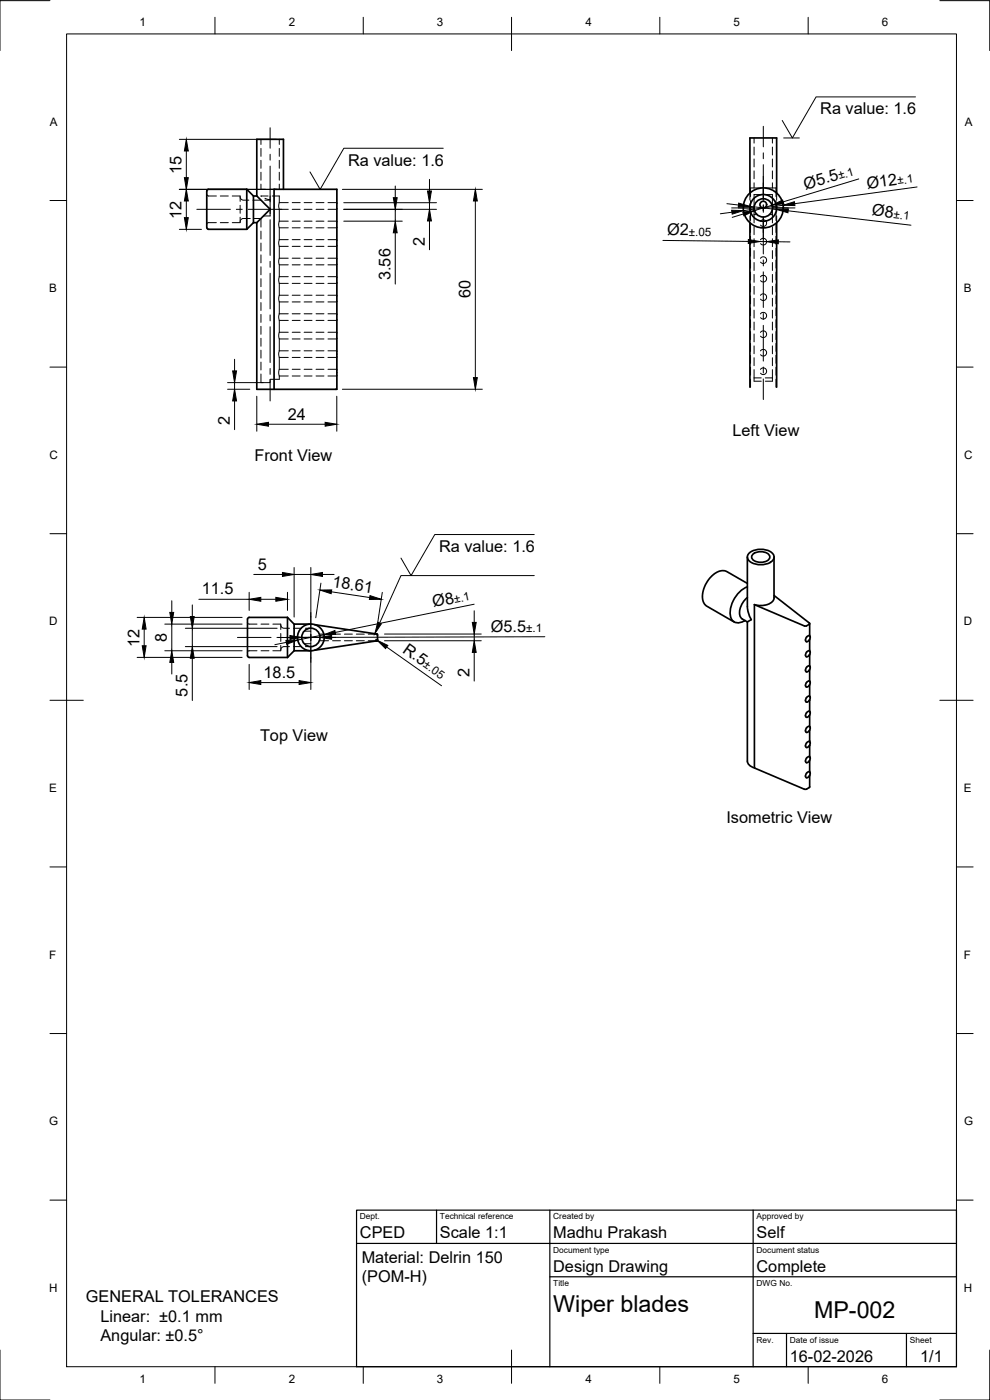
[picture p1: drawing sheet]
<svg xmlns="http://www.w3.org/2000/svg" width="297mm" height="420mm" viewBox="0 0 297 420" stroke-linecap="round" stroke-linejoin="round" font-family="sans-serif">
<!-- layer: Visible -->
<g fill="none" stroke="#000" stroke-width=".51">
<path d="M74 56.8h-11.4a1.14 1.14 0 0 0-.6 1.5v9.1a1.11 1.11 0 0 0 .6 1.4h11.4M74 56.8v12M74 56.8l2.1 2M76.1 58.8v8M76.1 58.8h.9M77 58.8l4 4-4 4M82.2 56.8h18.9v60h-18.9zM85 56.8v-15h-8v17M225 57.9v-16.5h8v16.5M76.1 66.8l-2.1 2M76.1 66.8h.9M77 66.8v50h5.2"/>
<path d="M225 66.9v49.3M233 66.9v49.3M224.2 175.1l-6.1-3.5-1.5-.3-1.5 .4-1.4 1.1-1.4 1.7-1.1 2-.4 2.8 .2 1.3 .6 .9 8.7 5.2M224.2 167.2v14.8M224.2 179.3a5.7 5.7 0 0 0-2.1 5.8l.6 .7 1.5 .8M224.2 176.1a8.7 8.7 0 0 0-4.9 9.2 2.49 2.49 0 0 0 4 1M224.8 165.9a5.6 5.6 0 0 1 7.2 .5 1.95 1.95 0 0 1-1.5 2.7 5.6 5.6 0 0 1-6-1.2 1.51 1.51 0 0 1 .3-2zM225.9 166.4a3.7 3.7 0 0 1 5 .4 1.66 1.66 0 0 1-1.8 1.9 2.91 2.91 0 0 1-3.6-1.5zM232.2 178.7l10.7 8.4-.9 .7h-.6M232.2 167.2l.1 12.2a3.7 3.7 0 0 1-4.2 2.3l-1.7-.2M74.8 197.3h11.5M86.3 185.3h-11.5a1.14 1.14 0 0 0-.5 1.5v9a1.11 1.11 0 0 0 .5 1.5"/>
<path d="M86.3 185.3v12M86.3 185.3l1.9 2M88.2 187.3v8M88.2 195.3l-1.9 2M88.2 195.3h5.1M88.2 187.3h5.1M94.4 187.5l18.8 2.8 .1 1.6M112.8 190.2l.5 .5M112.8 192.4l-18.4 2.7M113.3 191.9v.4l-.5 .1M113.3 192.3l-.5 .1M113.3 191.9l-.5 .5"/>
<path d="M223.5 186.2l-.2 .2M224.2 186.6v41.8a2.54 2.54 0 0 0 2.2 2.1M224.2 182l.3 1.7 .9 2.3-1.2 .6M226.4 181.5v49l14.9 6.4M226.4 181.5l14.9 6.4M242.2 195.5l.4-.2a.83 .83 0 0 1 .6 .8 .83 .83 0 0 1-.6 .8l-.4 .2a.83 .83 0 0 1-.6-.8 .83 .83 0 0 1 .6-.8zM242.2 191l.4-.2a.83 .83 0 0 1 .6 .8 .83 .83 0 0 1-.6 .7l-.4 .3a.83 .83 0 0 1-.6-.8 .83 .83 0 0 1 .6-.8zM242.9 187.2l.2 3.8M243 196.4l.1 3.7M243 191.9l.1 3.7M242.2 218.2l.4-.2a.83 .83 0 0 1 .6 .8 .83 .83 0 0 1-.6 .8l-.4 .2a.83 .83 0 0 1-.6-.8 .83 .83 0 0 1 .6-.8zM242.2 213.7l.4-.2a.83 .83 0 0 1 .6 .7 .83 .83 0 0 1-.6 .8l-.4 .3a.83 .83 0 0 1-.6-.8 .83 .83 0 0 1 .6-.8z"/>
<path d="M242.2 209.2l.4-.3a.83 .83 0 0 1 .6 .8 .83 .83 0 0 1-.6 .8l-.4 .2a.83 .83 0 0 1-.6-.8 .83 .83 0 0 1 .6-.7zM242.2 204.6l.4-.2a.83 .83 0 0 1 .6 .8 .83 .83 0 0 1-.6 .7l-.4 .3a.83 .83 0 0 1-.6-.8 .83 .83 0 0 1 .6-.8zM242.2 200.1l.4-.3a.83 .83 0 0 1 .6 .8 .83 .83 0 0 1-.6 .8l-.4 .2a.83 .83 0 0 1-.6-.7 .83 .83 0 0 1 .6-.8zM243 219.1l.1 3.7M243 214.5l.1 3.7M243 210l.1 3.7M243 205.5l.1 3.7M243 200.9l.1 3.7M242.2 227.3l.4-.2a.83 .83 0 0 1 .6 .8 .83 .83 0 0 1-.6 .7l-.4 .3a.83 .83 0 0 1-.6-.8 .83 .83 0 0 1 .6-.8zM242.2 231.8l.4-.2a.83 .83 0 0 1 .6 .8 .83 .83 0 0 1-.6 .8l-.4 .2a.83 .83 0 0 1-.6-.8 .83 .83 0 0 1 .6-.8zM242.2 222.8l.4-.3a.83 .83 0 0 1 .6 .8 .83 .83 0 0 1-.6 .8l-.4 .2a.83 .83 0 0 1-.6-.8 .83 .83 0 0 1 .6-.7zM243 232.7l-.1 3.6-.9 .5h-.6"/>
<path d="M243 228.2l.1 3.6M243 223.6l.1 3.7"/>
<circle cx="229" cy="62.4" r="2.75"/>
<circle cx="229" cy="62.4" r="6"/>
<circle cx="229" cy="62.4" r="4"/>
<circle cx="229" cy="61.4" r="1"/>
<circle cx="93.3" cy="191.3" r="4"/>
<circle cx="93.3" cy="191.3" r="2.75"/>
</g>
<!-- layer: Hidden -->
<g fill="none" stroke="#000" stroke-width=".3">
<path d="M62 58.3l.5 .5h2.4M66.1 58.8h2.4M69.7 58.8h2.4v1.6M72.1 59.1a1 1 0 0 0 .9 1h1.7M78.3 55.3v1.5h1.4M78.3 41.8v1.5M78.3 44.5v2.4M78.3 48.1v2.4M78.3 51.7v2.4M79.5 59.5l1.5 .4M80.5 58.8h-2.2l.1 .1M80.9 56.8h1.3"/>
<path d="M81 58.8v6h-1.9M81.7 58.8h2.1v2M83.8 41.8v1.5M83.8 44.5v2.4M83.8 48.1v2.4M83.8 51.7v2.4M83.8 55.3v1.5M225 57.9v2.1M226.3 41.4v1.5M226.3 44.1v2.4M226.3 47.7v2.4M226.3 51.3v2.4"/>
<path d="M226.3 54.9v1.5M228.4 58.4h-2.1v6M228.4 56.4h-3.2v2.6M229.6 58.4h2.2v6M229.6 56.4h2.2M231.8 56.4h1v2.6M231.8 41.4v1.5M231.8 44.1v2.4M231.8 47.7v2.4M231.8 51.3v2.4M231.8 54.9v1.5M233 57.9v2.1"/>
<path d="M64.9 66.8h-2.4l-.5 .5M66.1 66.8h2.4M72.1 65.2v1.6h-2.4M72.1 61.6v2.4M75.1 65.6h-2.1a1 1 0 0 0-.9 1M75.9 60.1h2.4M76.3 65.6h2v2.6M78.3 69.4v2.3M78.3 72.9v2.4M78.3 76.5v2.4M79.4 60.1h1.6M83.8 77.5l-.2 1 .2 1"/>
<path d="M83.8 71.9l-.2 1 .2 1M83.8 66.4l-.2 1 .2 1M83.8 60.8l-.2 1 .2 1M83.8 62.8v3.6M83.8 68.4v3.5M83.8 73.9v3.6M83.8 79.5v3.5M83.8 60.8h2.7M83.8 62.8h2.7M83.8 66.4h2.7M83.8 68.4h2.7M83.8 71.9h2.7"/>
<path d="M83.8 73.9h2.7M83.8 77.5h2.7M83.8 79.5h2.7M87.7 60.8h2.4M87.7 62.8h2.4M87.7 66.4h2.4M87.7 68.4h2.4M87.7 71.9h2.4M87.7 73.9h2.4M87.7 77.5h2.4M87.7 79.5h2.4M91.2 60.8h2.4"/>
<path d="M91.2 62.8h2.4M91.2 66.4h2.4M91.2 68.4h2.4M91.2 71.9h2.4M91.2 73.9h2.4M91.2 77.5h2.4M91.2 79.5h2.4M94.8 60.8h2.4M94.8 62.8h2.4M94.8 66.4h2.4M94.8 68.4h2.4M94.8 71.9h2.4"/>
<path d="M94.8 73.9h2.4M94.8 77.5h2.4M94.8 79.5h2.4M98.4 60.8h2.7M98.4 62.8h2.7M98.4 66.4h2.7M98.4 68.4h2.7M98.4 71.9h2.7M98.4 73.9h2.7M98.4 77.5h2.7M98.4 79.5h2.7M225 61.2v2.4"/>
<path d="M225 64.8v2.1M225.2 60.2v2.4M225.2 63.8v2.4M225.2 67.4v2.3M225.2 70.9v2.4M225.2 74.5v2.4M225.2 78.1v2.4M226.3 64.4h.8M226.3 64.4v2.5M226.3 68.1v2.3M226.3 71.6v2.4M226.3 75.2v2.4"/>
<path d="M226.3 78.8v2.4M228.2 77.5a.99 .99 0 0 1 1.5-.2 .99 .99 0 0 1 0 1.5 .99 .99 0 0 1-1.5-.1M228.2 72a1 1 0 0 1 1.5-.2 1 1 0 0 1 0 1.5 1 1 0 0 1-1.5-.2M228.2 66.4a.99 .99 0 0 1 1.5-.2 .99 .99 0 0 1 0 1.5 .99 .99 0 0 1-1.5-.2M230.9 64.4h.9M231.8 64.4v2.5M231.8 68.1v2.3M231.8 71.6v2.4M231.8 75.2v2.4M231.8 78.8v2.4M232.8 60.2v2.4M232.8 63.8v2.4"/>
<path d="M232.8 67.4v2.3M232.8 70.9v2.4M232.8 74.5v2.4M232.8 78.1v2.4M233 61.2v2.4M233 64.8v2.1M78.3 80.1v2.4M78.3 83.7v2.3M78.3 87.2v2.4M78.3 90.8v2.4M78.3 94.4v2.4M78.3 97.9v2.4"/>
<path d="M83.8 99.7l-.2 1 .2 1M83.8 94.2l-.2 1 .2 1M83.8 88.6l-.2 1 .2 1M83.8 83l-.2 1.1 .2 .9M83.8 85v3.6M83.8 90.6v3.6M83.8 96.2v3.5M83.8 83h2.7M83.8 85h2.7M83.8 88.6h2.7M83.8 90.6h2.7M83.8 94.2h2.7"/>
<path d="M83.8 96.2h2.7M83.8 99.7h2.7M87.7 83h2.4M87.7 85h2.4M87.7 88.6h2.4M87.7 90.6h2.4M87.7 94.2h2.4M87.7 96.2h2.4M87.7 99.7h2.4M91.2 83h2.4M91.2 85h2.4M91.2 88.6h2.4"/>
<path d="M91.2 90.6h2.4M91.2 94.2h2.4M91.2 96.2h2.4M91.2 99.7h2.4M94.8 83h2.4M94.8 85h2.4M94.8 88.6h2.4M94.8 90.6h2.4M94.8 94.2h2.4M94.8 96.2h2.4M94.8 99.7h2.4M98.4 83h2.7"/>
<path d="M98.4 85h2.7M98.4 88.6h2.7M98.4 90.6h2.7M98.4 94.2h2.7M98.4 96.2h2.7M98.4 99.7h2.7M225.2 81.6v2.4M225.2 85.2v2.4M225.2 88.8v2.4M225.2 92.4v2.3M225.2 95.9v2.4M225.2 99.5v2.4"/>
<path d="M226.3 82.4v2.3M226.3 85.9v2.4M226.3 89.5v2.4M226.3 93.1v2.4M226.3 96.6v2.4M228.2 99.8a.99 .99 0 0 1 1.5-.3 .99 .99 0 0 1 0 1.5 .99 .99 0 0 1-1.5-.1M228.2 94.2a1 1 0 0 1 1.5-.2 1 1 0 0 1 0 1.5 1 1 0 0 1-1.5-.2M228.2 88.6a.99 .99 0 0 1 1.5-.2 .99 .99 0 0 1 0 1.5 .99 .99 0 0 1-1.5-.1M228.2 83.1a1 1 0 0 1 1.5-.2 1 1 0 0 1 0 1.5 1 1 0 0 1-1.5-.2M231.8 82.4v2.3M231.8 85.9v2.4M231.8 89.5v2.4"/>
<path d="M231.8 93.1v2.4M231.8 96.6v2.4M232.8 81.6v2.4M232.8 85.2v2.4M232.8 88.8v2.4M232.8 92.4v2.3M232.8 95.9v2.4M232.8 99.5v2.4M78.3 112.2v2.6h2.7v-1h2.8v-1M78.3 101.5v2.4M78.3 105.1v2.4M78.3 108.7v2.3"/>
<path d="M83.8 110.8l-.2 1 .2 1M83.8 105.3l-.2 1 .2 1M83.8 101.7v3.6M83.8 107.3v3.5M83.8 101.7h2.7M83.8 105.3h2.7M83.8 107.3h2.7M83.8 110.8h2.7M83.8 112.8h2.7M87.7 101.7h2.4M87.7 105.3h2.4M87.7 107.3h2.4"/>
<path d="M87.7 110.8h2.4M87.7 112.8h2.4M91.2 101.7h2.4M91.2 105.3h2.4M91.2 107.3h2.4M91.2 110.8h2.4M91.2 112.8h2.4M94.8 101.7h2.4M94.8 105.3h2.4M94.8 107.3h2.4M94.8 110.8h2.4M94.8 112.8h2.4"/>
<path d="M98.4 101.7h2.7M98.4 105.3h2.7M98.4 107.3h2.7M98.4 110.8h2.7M98.4 112.8h2.7M225.2 103.1v2.4M225.2 106.7v2.3M225.2 110.2v2.4M225.2 113.8v2.4M226.3 110.9v3.5h2.1M226.3 113.4h2.1M226.3 100.2v2.4"/>
<path d="M226.3 103.8v2.4M226.3 107.4v2.3M228.2 110.9a.99 .99 0 0 1 1.5-.2 .99 .99 0 0 1 0 1.4 .99 .99 0 0 1-1.5-.1M228.2 105.3a1 1 0 0 1 1.5-.2 1 1 0 0 1 0 1.5 1 1 0 0 1-1.5-.2M229.6 113.4h2.2M231.8 110.9v3.5h-2.2M231.8 100.2v2.4M231.8 103.8v2.4M231.8 107.4v2.3M232.8 103.1v2.4M232.8 106.7v2.3M232.8 110.2v2.4"/>
<path d="M232.8 113.8v2.4M74.3 186.8l.5 .5h2.3M77.1 195.3h-2.4l-.4 .5M78.3 195.3h2.4M78.3 187.3h2.4M81.9 187.3h2.3v1.6M84.2 193.7v1.6h-2.3M84.2 190.1v2.4M84.2 187.6a1 1 0 0 0 1.1 1h1.6M86.9 194.1h-1.6a1.01 1.01 0 0 0-1.1 1M88.1 188.6h2.3M88.1 194.1h2.3"/>
<path d="M90.5 191.3h2.8M91.2 189.4h2.1M91.2 193.2h2.1M91.6 188.6h1.7v5.5h-1.7M95.8 190.3h2.8M95.8 192.3h2.8M99.8 190.3h2.4M99.8 192.3h2.4M103.3 190.3h2.4M103.3 192.3h2.4M106.9 190.3h2.4M106.9 192.3h2.4"/>
<path d="M110.5 190.3h2.8M110.5 192.3h2.8"/>
</g>
<!-- layer: BORDER -->
<g fill="none" stroke="#000" stroke-width=".3">
<path d="M15 .2h-15v15M20 10.2h267v400h-267zM64.5 5.2v5M109 5.2v5M153.5 5.2v10M198 5.2v5M242.5 5.2v5M282 .2h15v15M15 60.2h5M287 60.2h5M15 110.2h5M287 110.2h5"/>
<path d="M15 160.2h5M287 160.2h5M15 210.2h10M282 210.2h10M15 260.2h5M287 260.2h5M15 310.2h5M287 310.2h5M15 360.2h5M287 360.2h5M0 405.2v15h15M64.5 410.2v5"/>
<path d="M109 410.2v5M153.5 405.2v10M198 410.2v5M242.5 410.2v5M297 405.2v15h-15"/>
</g>
<!-- layer: TITLEBLOCK -->
<path d="M107 363.2h180v47h-180zM107 373.2h180M131 363.2v10M165 363.2v47M226 363.2v47M165 383.2h122M226 400.2h61M236 400.2v10M272 400.2v10" fill="none" stroke="#000" stroke-width=".36"/>
<!-- layer: Smart Centers -->
<g fill="none" stroke="#000" stroke-width=".3">
<path d="M81 38.3v6.2M229 37.9v6.2M81 46.3v1.8M81 49.8v10.8M229 45.9v1.7M229 49.4v10.8M59.1 62.8h10M70.9 62.8h1.8M74.5 62.8h10.1M81 62.4v1.7M81 65.9v10.7M81 78.4v1.8"/>
<path d="M219.5 62.4h6.8M228.1 62.4h1.8M229 61.5v2.2M229 65.1v11.1M229 78v1.8M231.7 62.4h6.8M81 82v10.7M81 94.5v1.8M81 98.1v10.7M229 81.6v10.7M229 94.1v1.8M229 97.6v10.8"/>
<path d="M81 110.6v1.8M81 114.2v6.1M229 110.2v1.7M229 113.7v6.2M71.2 191.3h10.1M83.1 191.3h1.8M85.7 191.3h15.1M93.3 183.8v4.8M93.3 190.4v1.8M93.3 194v4.8"/>
</g>
<!-- layer: FD_Dimensions -->
<g fill="none" stroke="#000" stroke-width=".3">
<path d="M53.8 56.8h29.2M53.8 41.8h29.2M55.9 45.3v8M102.7 56.8h42M118.6 55.8v3.5M128.9 53.8v3.5M257.7 53.7l-22.7 6.9M275.2 56.1l-36.8 5M53.8 68.8h6.7M55.9 60.3v5M103.1 60.8h27.9M103.1 62.8h27.9"/>
<path d="M103.1 66.4h17.6M118.6 62.8v3.6M118.6 69.9v15.4M128.9 60.8v2M128.9 66.3v8.7M142.6 60.3v53M198.9 72.2l25.6 .3M218.1 61.1l3.5 .4M219.6 63.7l-3.5 .5M223 64.2l-3.3 1M225 61.9l8 1M228 72.5h2"/>
<path d="M231.6 61.6l-5.2 1.6M233.5 72.6h3.5M235 61.6l-11.9 1.6M236.5 63.3l36.8 4.3M68.3 116.8h6.7M68.3 114.8h10.7M70.4 107.8v3.5M70.4 114.8v2M77 118.9v10.5M101 118.9v10.5M102.7 116.8h42M70.4 120.3v8.6"/>
<path d="M80.6 127.3h17M59.7 179.9h15.1M74.8 177.8v5.4M76.1 172.4h8.7M78.3 179.9h4.5M86.3 177.8v5.4M88.2 170.3v14.9M88.2 172.4h5.1M93.3 170.3v14.9M96.3 175l-1.6 10.4M96.8 172.4h3.4M99.4 177.6l11.5 1.7"/>
<path d="M114.7 177.8l-1.6 10.4M41.1 185.3h31.5M41.1 197.3h31.5M43.3 188.8v5M49.4 187.3h23.2M49.4 195.3h23.2M51.5 180.3v3.5M51.5 187.3v8M51.5 198.8v3.5M55.6 188.6h27.5M55.6 194.1h27.5M57.7 181.5v3.5"/>
<path d="M57.7 188.6v5.5M57.7 197.5v12.7M74.8 199.4v7.5M83.5 191.3h3.5M85.9 192.8l-3.4 .7M93.3 197.4v9.5M96 191.3h-5.5M97.2 190.5l-7.9 1.6M112.8 191.9l.4 .3M115.4 190.3h29M115.4 192.3h29M116 194.2l16.5 11.6"/>
<path d="M142.3 181.3l-41.7 8.5M142.3 183.3v3.5M142.3 190.3v2M142.3 195.8v8.6M163.5 191.1l-64 .2M78.3 204.9h11.4"/>
</g>
<g fill="#000" stroke="#000" stroke-width=".3">
<path d="M55.9 41.8l.6 3.5h-1.2zM55.3 53.3h1.2l-.6 3.5zM118 59.3h1.2l-.6 3.5zM128.3 57.3h1.1l-.5 3.5zM55.9 56.8l.6 3.5h-1.2zM55.3 65.3h1.2l-.6 3.5zM118.6 66.4l.6 3.5h-1.2zM128.9 62.8l.5 3.5h-1.1zM142.6 56.8l.6 3.5h-1.2zM219.5 63.1l3.6 .1-3.4 1.1zM221.6 61l3.4 .9-3.5 .2zM222.9 63.6l3.5-.4-3.2 1.6z"/>
<path d="M224.5 71.9l3.5 .6-3.5 .5zM230 72.5l3.5-.5v1.2zM231.6 61.6l3.2-1.6 .4 1.2zM233 62.9l3.5-.2-.1 1.2zM235 61.6l3.4-1.1 .1 1.2zM69.8 111.3h1.2l-.6 3.5zM142 113.3h1.2l-.6 3.5zM70.4 116.8l.6 3.5h-1.2zM77 127.3l3.6-.6v1.2zM97.6 126.7l3.4 .6-3.4 .6zM74.8 179.9l3.5-.6v1.1zM82.8 179.3l3.5 .6-3.5 .5z"/>
<path d="M84.8 171.8l3.4 .6-3.4 .6zM93.3 172.4l3.5-.6v1.2zM96 177.1l3.5-.1-.1 1.2zM111 178.8l3.4 1.1h-3.6zM43.3 185.3l.5 3.5h-1.1zM42.7 193.8h1.1l-.5 3.5zM50.9 183.8h1.2l-.6 3.5zM51.5 195.3l.6 3.5h-1.2zM57.1 185h1.2l-.6 3.6zM57.7 194.1l.6 3.4h-1.2zM85.8 192.2l3.5-.1-3.3 1.3zM87 190.7l3.5 .6-3.5 .6z"/>
<path d="M96 191.3l3.5-.6v1.2zM97.2 190.5l3.3-1.3 .2 1.2zM113.2 192.2l3.2 1.5-.7 .9zM141.7 186.8h1.2l-.6 3.5zM142.3 192.3l.6 3.5h-1.2zM74.8 204.9l3.5-.6v1.1zM89.7 204.3l3.6 .6-3.6 .5z"/>
</g>
<path d="M274.7 29.1h-29.8l-7.2 12.3-3-5.2M133 44.5h-29.8l-7.1 12.3-3.1-5.2M235.1 41.4h4.7M160.3 172.7h-40l-6.4 14.3M160.3 160.4h-29.8l-7.2 12.3-3-5.2" fill="none" stroke="#000" stroke-width=".3"/>
<path d="M113.4 186.8l1 .4-1.9 3z" fill="#000" stroke="#000" stroke-width=".3"/>
<g font-size="7">
<text x="166" y="393.7">Wiper blades</text>
<text x="244.2" y="395.4">MP-002</text>
</g>
<g font-size="4.9">
<text x="246.1" y="34.3">Ra value: 1.6</text>
<text x="54.4" y="52.2" transform="rotate(-90 54.4 52.2)">15</text>
<text x="104.4" y="49.8">Ra value: 1.6</text>
<text x="241.7" y="56.9" transform="rotate(-17 241.7 56.9)">Ø5.5</text>
<text x="260.3" y="56.6" transform="rotate(-8 260.3 56.6)">Ø12</text>
<text x="54.5" y="65.7" transform="rotate(-90 54.5 65.7)">12</text>
<text x="261.5" y="64.6" transform="rotate(7 261.5 64.6)">Ø8</text>
<text x="200.1" y="70.6" transform="rotate(1 200.1 70.6)">Ø2</text>
<text x="127.4" y="73.7" transform="rotate(-90 127.4 73.7)">2</text>
<text x="117.1" y="84.1" transform="rotate(-90 117.1 84.1)">3.56</text>
<text x="141.2" y="89.5" transform="rotate(-90 141.2 89.5)">60</text>
<text x="86.4" y="125.9">24</text>
<text x="69" y="127.7" transform="rotate(-90 69 127.7)">2</text>
<text x="219.8" y="130.8">Left View</text>
<text x="76.4" y="138.3">Front View</text>
<text x="131.7" y="165.7">Ra value: 1.6</text>
<text x="77.3" y="170.9">5</text>
<text x="60.5" y="178.4">11.5</text>
<text x="99.5" y="176.1" transform="rotate(8 99.5 176.1)">18.61</text>
<text x="130.1" y="182.2" transform="rotate(-11 130.1 182.2)">Ø8</text>
<text x="147.3" y="189.6">Ø5.5</text>
<text x="41.8" y="194.2" transform="rotate(-90 41.8 194.2)">12</text>
<text x="50.1" y="192.6" transform="rotate(-90 50.1 192.6)">8</text>
<text x="120.5" y="195.6" transform="rotate(35 120.5 195.6)">R.5</text>
<text x="79.1" y="203.4">18.5</text>
<text x="140.9" y="203.2" transform="rotate(-90 140.9 203.2)">2</text>
<text x="56.2" y="209" transform="rotate(-90 56.2 209)">5.5</text>
<text x="78" y="222.3">Top View</text>
<text x="218" y="246.9">Isometric View</text>
<text x="108" y="371.7">CPED</text>
<text x="132" y="371.7">Scale 1:1</text>
<text x="166" y="371.7">Madhu Prakash</text>
<text x="227" y="371.7">Self</text>
<text x="108.5" y="379">Material: Delrin 150</text>
<text x="166" y="381.7">Design Drawing</text>
<text x="227" y="381.7">Complete</text>
<text x="108.6" y="384.9">(POM-H)</text>
<text x="25.8" y="390.8">GENERAL TOLERANCES</text>
<text x="30.1" y="396.6">Linear: ±0.1 mm</text>
<text x="30.1" y="402.5">Angular: ±0.5°</text>
<text x="237" y="408.7">16-02-2026</text>
<text x="276.1" y="408.8">1/1</text>
</g>
<g font-size="3.5">
<text x="41.9" y="7.7">1</text>
<text x="86.6" y="7.7">2</text>
<text x="131.1" y="7.7">3</text>
<text x="175.7" y="7.7">4</text>
<text x="220.1" y="7.7">5</text>
<text x="264.6" y="7.7">6</text>
<text x="15" y="37.7">A</text>
<text x="289.5" y="37.7">A</text>
<text x="251.9" y="53.8" transform="rotate(-17 251.9 53.8)">±.1</text>
<text x="269.4" y="55.4" transform="rotate(-8 269.4 55.4)">±.1</text>
<text x="268" y="65.4" transform="rotate(7 268 65.4)">±.1</text>
<text x="206.7" y="70.7" transform="rotate(1 206.7 70.7)">±.05</text>
<text x="14.7" y="87.7">B</text>
<text x="289.2" y="87.7">B</text>
<text x="14.8" y="137.7">C</text>
<text x="289.3" y="137.7">C</text>
<text x="136.5" y="180.9" transform="rotate(-12 136.5 180.9)">±.1</text>
<text x="14.7" y="187.7">D</text>
<text x="157.9" y="189.6">±.1</text>
<text x="289.2" y="187.7">D</text>
<text x="126.8" y="200" transform="rotate(35 126.8 200)">±.05</text>
<text x="14.7" y="237.7">E</text>
<text x="289.2" y="237.7">E</text>
<text x="14.7" y="287.7">F</text>
<text x="289.2" y="287.7">F</text>
<text x="14.8" y="337.7">G</text>
<text x="289.3" y="337.7">G</text>
<text x="14.7" y="387.7">H</text>
<text x="289.2" y="387.7">H</text>
<text x="41.9" y="415.2">1</text>
<text x="86.6" y="415.2">2</text>
<text x="131.1" y="415.2">3</text>
<text x="175.7" y="415.2">4</text>
<text x="220.1" y="415.2">5</text>
<text x="264.6" y="415.2">6</text>
</g>
<g font-size="2.5">
<text x="108" y="366">Dept.</text>
<text x="132" y="366">Technical reference</text>
<text x="166" y="366">Created by</text>
<text x="227" y="366">Approved by</text>
<text x="166" y="376">Document type</text>
<text x="227" y="376">Document status</text>
<text x="166" y="386">Title</text>
<text x="227" y="386">DWG No.</text>
<text x="227" y="403">Rev.</text>
<text x="237" y="403">Date of issue</text>
<text x="273" y="403">Sheet</text>
</g>
</svg>
